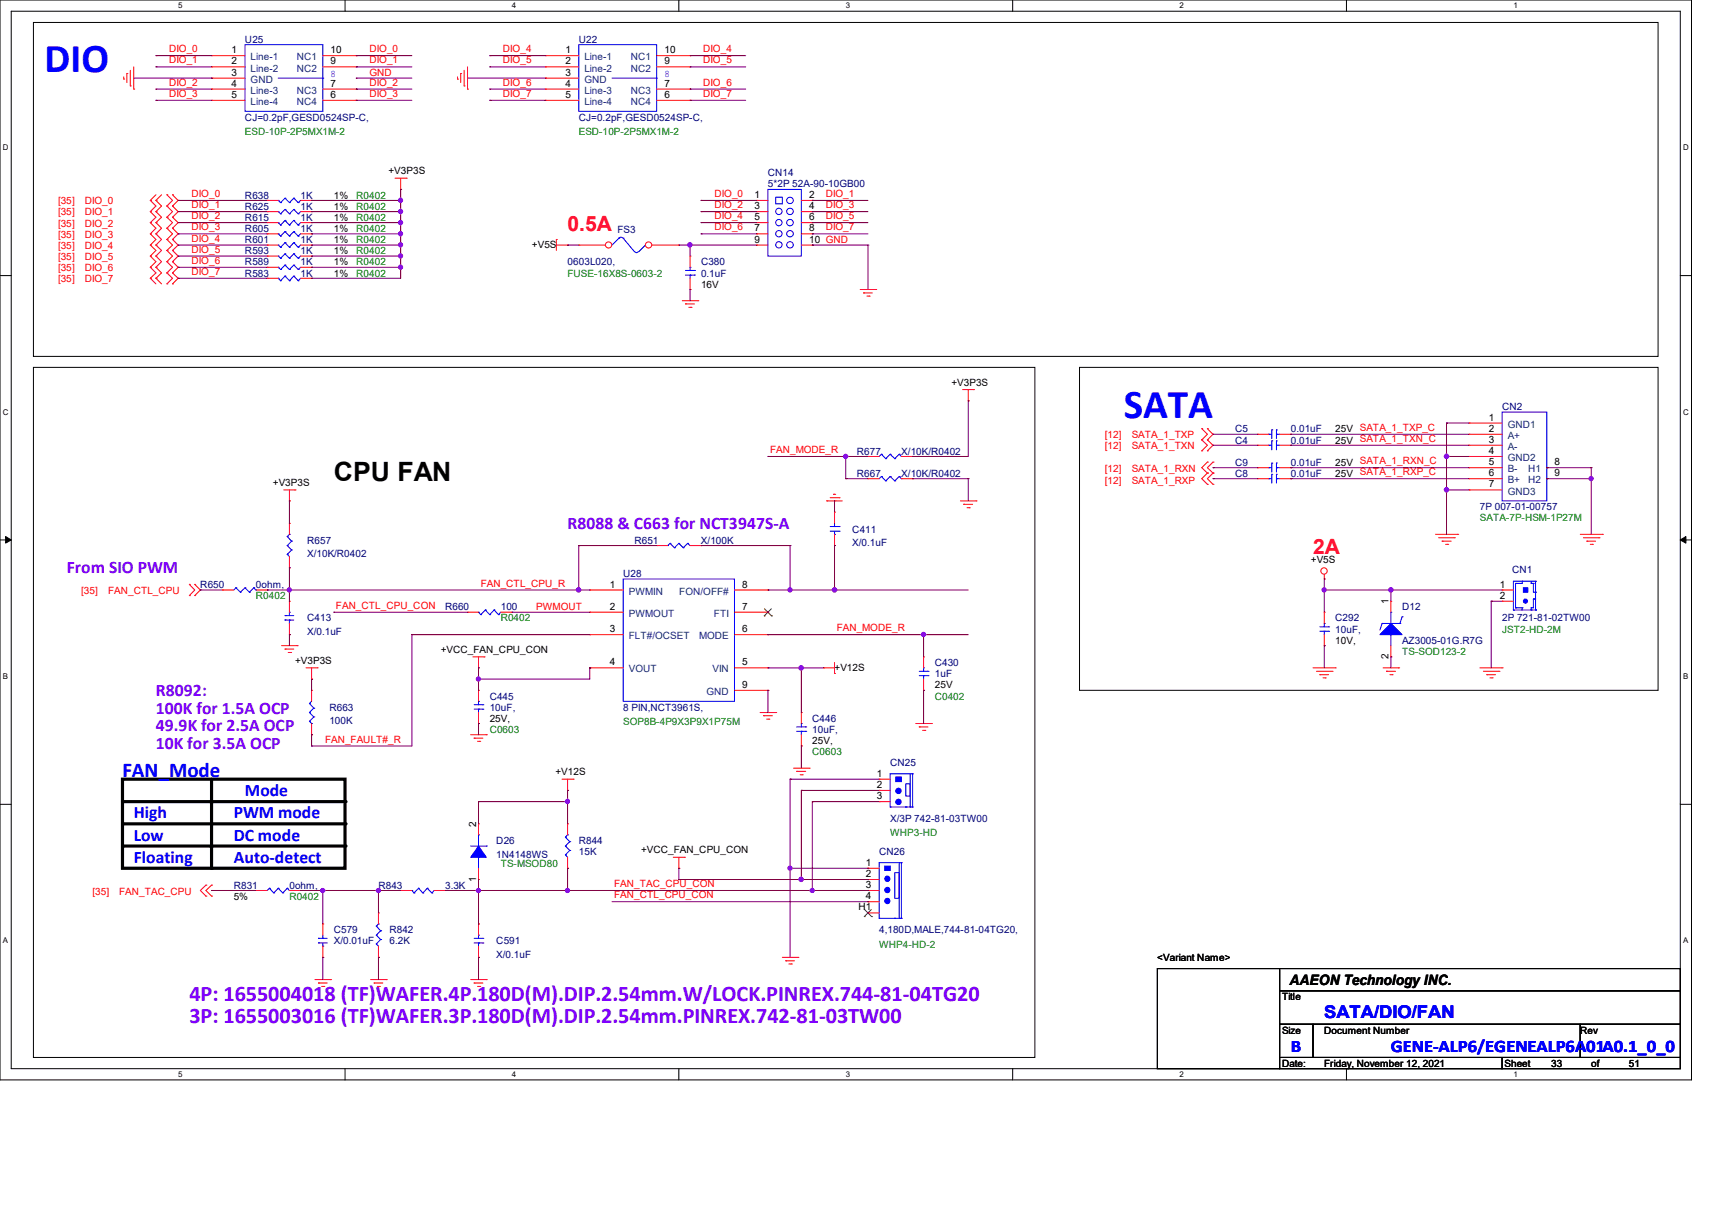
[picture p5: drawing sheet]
<svg xmlns="http://www.w3.org/2000/svg" width="297mm" height="210mm" viewBox="0 0 297 210" stroke-linecap="round" stroke-linejoin="round" font-family="sans-serif">
<path d="M0 0h293.5v187.3h-293.5zM1.9 1.9h289.6v183.4h-289.6z" fill="none" stroke="#000" stroke-width=".17"/>
<g fill="#fff">
<path d="M30.9 .2h.8v1.5h-.8z"/>
<path d="M30.9 185.5h.8v1.6h-.8z"/>
</g>
<path d="M59.9 0v1.9M59.9 185.3v2" fill="none" stroke="#000" stroke-width=".17"/>
<g fill="#fff">
<path d="M88.8 .2h.8v1.5h-.8z"/>
<path d="M88.8 185.5h.8v1.6h-.8z"/>
</g>
<path d="M117.8 0v1.9M117.8 185.3v2" fill="none" stroke="#000" stroke-width=".17"/>
<g fill="#fff">
<path d="M146.7 .2h.8v1.5h-.8z"/>
<path d="M146.7 185.5h.8v1.6h-.8z"/>
</g>
<path d="M175.7 0v1.9M175.7 185.3v2" fill="none" stroke="#000" stroke-width=".17"/>
<g fill="#fff">
<path d="M204.6 .2h.8v1.5h-.8z"/>
<path d="M204.6 185.5h.8v1.6h-.8z"/>
</g>
<path d="M233.6 0v1.9M233.6 185.3v2" fill="none" stroke="#000" stroke-width=".17"/>
<g fill="#fff">
<path d="M262.6 .2h.7v1.5h-.7z"/>
<path d="M262.6 185.5h.7v1.6h-.7z"/>
<path d="M.5 24.8h1v1.6h-1z"/>
<path d="M292 24.8h1v1.6h-1z"/>
<path d="M.5 70.7h1v1.5h-1z"/>
<path d="M292 70.7h1v1.5h-1z"/>
</g>
<path d="M0 47.8h1.9M291.5 47.8h2" fill="none" stroke="#000" stroke-width=".17"/>
<g fill="#fff">
<path d="M.5 116.5h.9v1.6h-.9z"/>
<path d="M292 116.5h.9v1.6h-.9z"/>
</g>
<path d="M0 93.6h1.9M291.5 93.6h2" fill="none" stroke="#000" stroke-width=".17"/>
<path d="M1 93l.9 .6-.9 .6zM291.5 93.6l1-.6v1.2z" fill="#000" stroke="#000" stroke-width=".17"/>
<g fill="#fff">
<path d="M.5 162.4h.9v1.5h-.9z"/>
<path d="M292 162.4h.9v1.5h-.9z"/>
</g>
<g fill="none" stroke="#000" stroke-width=".17">
<path d="M5.8 3.9h281.9v57.9h-281.9zM5.8 63.7h173.7v119.7h-173.7zM187.3 63.7h100.4v56h-100.4zM0 139.5h1.9M291.5 139.5h2M200.8 168h21.2v17.3h-21.2zM222 168h69.5v3.8h-69.5zM222 171.8h69.5v5.8h-69.5zM222 177.6h5.8v5.8h-5.8zM227.8 177.6h46.4v5.8h-46.4zM274.2 177.6h17.3v5.8h-17.3zM222 183.4h38.6v1.9h-38.6z"/>
<path d="M260.6 183.4h30.9v1.9h-30.9z"/>
</g>
<path d="M21.3 135.1h38.6v15.5h-38.6zM21.3 139h38.6M36.7 135.1v15.5M21.3 142.9h38.6M21.3 146.7h38.6" fill="none" stroke="#000" stroke-width=".55"/>
<g fill="#000">
<circle cx="59.9" cy="139" r=".28"/>
<circle cx="36.7" cy="150.6" r=".28"/>
<circle cx="59.9" cy="146.7" r=".28"/>
<circle cx="59.9" cy="142.9" r=".28"/>
</g>
<g fill="none" stroke="#f00" stroke-width=".17">
<path d="M21.5 13.7h.1M21.5 13.3v.4M22 12.7h.1M22 12.7v1.6M22.6 14.9h.1M22.6 12.2v2.7M23.2 15.5h.1M23.2 11.6v3.9M79.4 13.7h.1M79.4 13.3v.4M79.9 12.7h.1M79.9 12.7v1.6"/>
<path d="M80.5 14.9h.1M80.5 12.2v2.7M81.1 15.5h.1M81.1 11.6v3.9M94.6 9.7h.1M94.6 11.6h.1M94.6 13.5h.1M94.6 15.5h.1M94.6 17.4h.1M94.6 9.7h5.8M94.6 11.6h5.8M94.6 13.5h5.8"/>
<path d="M94.6 15.5h5.8M94.6 17.4h5.8M113.9 9.7h5.8M113.9 11.6h5.8M113.9 15.5h5.8M113.9 17.4h5.8M119.7 11.6h.1M119.7 15.5h.1M119.7 17.4h.1M119.7 9.7h.1M26.1 34.8h.1M26.1 36.7h.1"/>
<path d="M26.1 38.6h.1M26.1 34.8l1 .9-1 1M26.1 38.6l1 1-1 1M26.1 36.7l1 1-1 .9M27.1 34.8h.1M27.1 36.7h.1M27.1 38.6h.1M27.1 34.8l.9 .9-.9 1M27.1 33.8l-1 1M27.1 38.6l.9 1-.9 1M27.1 36.7l.9 1-.9 .9M28 33.8l-.9 1"/>
<path d="M29 35.7h.1M29 33.8h.1M29 37.7h.1M29 39.6h.1M29 33.8l.9 1-.9 .9M29 35.7l.9 1-.9 1M29 39.6l.9 1-.9 .9M29 37.7l.9 .9-.9 1M29.9 33.8h.1M29.9 35.7h.1M29.9 37.7h.1M29.9 39.6h.1"/>
<path d="M29.9 33.8l1 1-1 .9M29.9 35.7l1 1-1 1M29.9 39.6l1 1-1 .9M29.9 37.7l1 .9-1 1M68.5 30.9h2M69.5 32.9h.1M69.5 30.9v2M70.5 30.9h.1M26.1 40.6h.1M26.1 42.5h.1M26.1 44.4h.1M26.1 46.4h.1"/>
<path d="M26.1 48.3h.1M26.1 42.5l1 .9-1 1M26.1 40.6l1 .9-1 1M26.1 44.4l1 1-1 1M26.1 46.4l1 .9-1 1M26.1 48.3l1 .9M27.1 40.6h.1M27.1 42.5h.1M27.1 44.4h.1M27.1 46.4h.1M27.1 48.3h.1M27.1 42.5l.9 .9-.9 1"/>
<path d="M27.1 40.6l.9 .9-.9 1M27.1 44.4l.9 1-.9 1M27.1 46.4l.9 .9-.9 1M27.1 48.3l.9 .9M29 41.5h.1M29 43.4h.1M29 45.4h.1M29 47.3h.1M29 49.2h.1M29 43.4l.9 1-.9 1M29 41.5l.9 1-.9 .9M29 45.4l.9 1-.9 .9"/>
<path d="M29 47.3l.9 1-.9 .9M29.9 41.5h.1M29.9 43.4h.1M29.9 45.4h.1M29.9 47.3h.1M29.9 49.2h.1M29.9 43.4l1 1-1 1M29.9 41.5l1 1-1 .9M29.9 45.4l1 1-1 .9M29.9 47.3l1 1-1 .9M46.4 40.6h.1M46.4 42.5h.1"/>
<path d="M46.4 44.4h.1M46.4 42.5h1.9M46.4 40.6h1.9M46.4 44.4h1.9M52.2 42.5h1.9M52.2 40.6h1.9M52.2 44.4h1.9M54.1 40.6h.1M54.1 42.5h.1M54.1 44.4h.1M96.5 41.5h.1M96.5 42.5h2"/>
<path d="M96.5 41.5v1.9M98.5 42.5h.1M118.4 52.2h2.7M118.9 52.7h.1M118.9 52.7h1.6M119.5 53.3h.4M119.7 50.2h.1M119.7 44.4h.1M119.7 44.4v2M119.7 48.3v1.9M119.9 53.3h.1M121.1 52.2h.1"/>
<path d="M149.2 50.2h2.7M149.8 50.8h.1M149.8 50.8h1.5M150.4 51.4h.4M150.8 51.4h.1M151.9 50.2h.1M167 67.6h1.9M168 69.5h.1M168 67.6v1.9M168.9 67.6h.1M208.5 76.3h.1M208.5 74.3h.1"/>
<path d="M208.5 78.2h.1M208.5 74.3l1 1-1 1M208.5 76.3l1 .9-1 1M209.5 74.3h.1M209.5 76.3h.1M209.5 78.2h.1M209.5 74.3l.9 1-.9 1M209.5 76.3l.9 .9-.9 1M218.1 77.2h.1M218.1 77.2h2M222 77.2h1.9M223.9 77.2h.1"/>
<path d="M254.8 73.4h.1M254.8 75.3h.1M254.8 77.2h.1M254.8 79.2h.1M254.8 77.2h5.8M254.8 73.4h5.8M254.8 75.3h5.8M254.8 79.2h5.8M49.2 85h2M50.2 86.9h.1M50.2 98.5h.1M50.2 90.8h.1"/>
<path d="M50.2 85v1.9M50.2 90.8v1.9M50.2 96.5v2M51.2 85h.1M113.9 94.6h.1M113.9 94.6h1.9M119.7 94.6h1.9M121.6 94.6h.1M143.4 86.9h.1M143.4 86.9h2.7M144 86.3h1.6M144.6 85.7h.1"/>
<path d="M144.6 85.7h.4M144.8 88.8h.1M144.8 94.6h.1M144.8 88.8v2M144.8 92.7v1.9M145.6 86.3h.1M166.6 86.9h2.7M167.2 87.5h.1M167.2 87.5h1.5M167.8 88.1h.3M168.1 88.1h.1M169.3 86.9h.1"/>
<path d="M209.5 80.1h.1M209.5 82h.1M209.5 84h.1M209.5 80.1l-1 1 1 .9M209.5 82l-1 1 1 1M210.4 80.1h.1M210.4 82h.1M210.4 84h.1M210.4 80.1l-.9 1 .9 .9M210.4 82l-.9 1 .9 1M218.1 81.1h.1M218.1 83h.1"/>
<path d="M218.1 81.1h2M218.1 83h2M222 81.1h1.9M222 83h1.9M223.9 81.1h.1M223.9 83h.1M229.7 99.6v.8M249 92.7h3.9M249.6 93.3h2.7M250.2 93.9h.1M250.2 93.9h1.6M250.8 94.4h.4"/>
<path d="M251.2 94.4h.1M252.3 93.3h.1M252.9 92.7h.1M254.8 81.1h.1M254.8 83h.1M254.8 85h.1M254.8 85h5.8M254.8 81.1h5.8M254.8 83h5.8M268.4 81.1h.1M268.4 83h.1M274.2 92.7h3.8"/>
<path d="M274.7 93.3h2.7M275.3 93.9h.1M275.3 93.9h1.5M275.9 94.4h.4M276.3 94.4h.1M277.4 93.3h.1M278 92.7h.1M32.9 103.3h.1M32.9 101.3h.1M32.9 101.3l.9 1-.9 1M33.8 101.3h.1M33.8 103.3h.1"/>
<path d="M33.8 101.3l1 1-1 1M48.9 112h2.7M49.4 112.6h.1M49.4 112.6h1.6M50 113.2h.4M50.2 110.1h.1M50.2 104.3h.1M50.2 104.3v1.9M50.2 108.1v2M50.4 113.2h.1M51.6 112h.1M53.1 115.8h1.9"/>
<path d="M54.1 117.8h.1M54.1 115.8v2M55 115.8h.1M81.1 106.2h.1M81.1 106.2h1.9M82 113.9h2M83 115.8h.1M83 113.9v1.9M84 113.9h.1M86.9 106.2h1.9M88.8 106.2h.1M142.9 115.8h.1"/>
<path d="M142.9 115.8h1.9M144.8 116.8h.1M144.8 114.9v1.9M227.8 115.8h3.8M228.4 116.4h2.7M229 117h.1M229 117h1.5M229.5 117.6h.4M229.7 100.4h.1M229.9 117.6h.1M231.1 116.4h.1M231.6 115.8h.1"/>
<path d="M239.9 115.8h2.8M240.5 116.4h.1M240.5 116.4h1.6M241.1 117h.4M241.5 117h.1M242.7 115.8h.1M256.8 115.8h3.8M257.3 116.4h2.8M257.9 117h.1M257.9 117h1.6M258.5 117.6h.4M258.9 117.6h.1"/>
<path d="M260.1 116.4h.1M260.6 115.8h.1M260.6 102.3h.1M260.6 104.3h.1M260.6 102.3h2M260.6 104.3h2M81.7 127.4h2.7M82.3 128h.1M82.3 128h1.5M82.8 128.6h.4M83.2 128.6h.1M84.4 127.4h.1"/>
<path d="M97.5 135.1h1.9M98.5 137.1h.1M98.5 135.1v2M99.4 135.1h.1M131.9 123.6h2.7M132.5 124.1h.1M132.5 124.1h1.5M133 124.7h.4M133.4 124.7h.1M134.6 123.6h.1M137.7 133.2h2.7M138.2 133.8h.1"/>
<path d="M138.2 133.8h1.6M138.8 134.4h.4M139 129.4h.1M139 123.6h.1M139 123.6v1.9M139 127.4v2M139.2 134.4h.1M140.4 133.2h.1M152.5 135.1h.1M152.5 137.1h.1M152.5 139h.1M152.5 135.1h1.9"/>
<path d="M152.5 137.1h1.9M152.5 139h1.9M158.9 125.5h2.7M159.5 126.1h.1M159.5 126.1h1.5M160.1 126.7h.3M160.4 126.7h.1M161.6 125.5h.1M35.7 153.5h.1M35.7 155.4h.1M35.7 153.5l-.9 .9 .9 1M36.7 153.5h.1"/>
<path d="M36.7 155.4h.1M36.7 153.5l-1 .9 1 1M44.4 154.4h.1M44.4 154.4h2M50.2 154.4h2M52.2 154.4h.1M69.5 154.4h.1M69.5 154.4h2M75.3 154.4h1.9M77.2 154.4h.1M116.8 148.7h1.9M117.8 150.6h.1"/>
<path d="M117.8 148.7v1.9M118.7 148.7h.1M150.6 150.6h.1M150.6 152.5h.1M150.6 154.4h.1M150.6 156.4h.1M150.6 158.3h.1M150.6 150.6h1.9M150.6 152.5h1.9M150.6 154.4h1.9M150.6 156.4h1.9M150.6 158.3h1.9"/>
<path d="M54.7 169.9h2.7M55.2 170.5h.1M55.2 170.5h1.6M55.8 171.1h.4M56.2 171.1h.1M57.4 169.9h.1M64.3 169.9h2.7M64.9 170.5h.1M64.9 170.5h1.5M65.4 171.1h.4M65.8 171.1h.1M67 169.9h.1"/>
<path d="M81.7 169.9h2.7M82.3 170.5h.1M82.3 170.5h1.5M82.8 171.1h.4M83.2 171.1h.1M84.4 169.9h.1M135.7 166h2.7M136.3 166.6h.1M136.3 166.6h1.5M136.9 167.2h.4M137.3 167.2h.1M138.4 166h.1"/>
<circle cx="229.7" cy="99" r=".55"/>
</g>
<g fill="none" stroke="#00f" stroke-width=".17">
<path d="M100.4 7.7h13.5v11.6h-13.5zM106.2 13.5h7.7M113.9 13.5h.1M48.3 40.6h.1M48.3 42.5h.1M48.3 44.4h.1M48.3 40.6l.4 .3M48.3 42.5l.4 .4M48.3 44.4l.4 .4M48.7 40.9h.1M48.7 42.9h.1M48.7 44.8h.1"/>
<path d="M49.4 40.2h.1M49.4 42.1h.1M49.4 44h.1M49.4 40.2l-.7 .7M49.4 40.2l.8 .7M49.4 42.1l-.7 .8M49.4 42.1l.8 .8M49.4 44l-.7 .8M49.4 44l.8 .8M50.2 40.9h.1M50.2 42.9h.1M50.2 44.8h.1"/>
<path d="M51 40.2h.1M51 42.1h.1M51 44h.1M51 40.2l.7 .7M51 40.2l-.8 .7M51 42.1l.7 .8M51 42.1l-.8 .8M51 44l.7 .8M51 44l-.8 .8M51.7 40.9h.1M51.7 42.9h.1M51.7 44.8h.1"/>
<path d="M52.2 40.6l-.5 .3M52.2 42.5l-.5 .4M52.2 44.4l-.5 .4M107.3 41.3l.4-.2 .4 .2M107.4 41.3h.1M107.4 41.3l-1.2 1.2M108.1 41.3h.1M108.1 41.3l2 2.3M110.7 43.6l-.3 .2-.3-.2M112 42.5h.1M112 42.5l-1.2 1.1M118.9 46.9h1.6"/>
<path d="M118.9 47.7h1.6M119.7 46.4h.1M119.7 47.7h.1M119.7 46.4v.5M119.7 47.7v.6M120.5 46.9h.1M120.5 47.7h.1M220.1 77.2h.1M220.1 77.2h.5M220.6 76.5h.1M220.6 76.5v1.5M221.4 76.5h.1"/>
<path d="M221.4 77.2h.1M221.4 77.2h.6M221.4 76.5v1.5M260.6 71.5h7.8v15.4h-7.8zM49.8 93h.1M49.8 96.1h.1M49.8 94.6h.1M49.8 93l.8 .9M49.8 96.1l.4 .4M49.8 94.6l.8 .8M50.2 92.7h.1M50.2 92.7l-.4 .3"/>
<path d="M50.6 95.4h.1M50.6 93.9h.1M50.6 95.4l-.8 .7M50.6 93.9l-.8 .7M115.8 94.6h.1M116.2 94.2h.1M116.2 94.2l.8 .8M116.2 94.2l-.4 .4M117 95h.1M117.8 94.2h.1M117.8 94.2l.7 .8M117.8 94.2l-.8 .8"/>
<path d="M118.5 95h.1M119.3 94.2h.1M119.3 94.2l.4 .4M119.3 94.2l-.8 .8M144 92.1h1.6M144 91.3h1.6M144.8 92.7h.1M144.8 91.3h.1M144.8 90.8v.5M144.8 92.1v.6M145.6 92.1h.1M145.6 91.3h.1"/>
<path d="M220.1 81.1h.1M220.1 83h.1M220.1 81.1h.5M220.1 83h.5M220.6 80.3h.1M220.6 82.3h.1M220.6 80.3v1.6M220.6 82.3v1.5M221.4 80.3h.1M221.4 81.1h.1M221.4 82.3h.1M221.4 83h.1"/>
<path d="M221.4 80.3v1.6M221.4 82.3v1.5M221.4 81.1h.6M221.4 83h.6M49.4 106.8h.1M49.4 107.5h.1M49.4 106.8h1.6M49.4 107.5h1.6M50.2 106.2h.1M50.2 107.5h.1M50.2 106.2v.6M50.2 107.5v.6"/>
<path d="M83 106.2h.1M83 106.2l.4 .4M83.4 106.6h.1M84.2 105.8h.1M84.2 105.8l-.8 .8M84.2 105.8l.8 .8M85 106.6h.1M85.7 105.8h.1M85.7 105.8l.8 .8M85.7 105.8l-.7 .8M86.5 106.6h.1M86.9 106.2l-.4 .4"/>
<path d="M262.6 105.8h.1M262.6 105.8h3.8M262.9 105.4h.1M262.9 101.2h.1M262.9 101.2v4.2M262.9 105.4h1.2M264.1 105.4h.1M264.1 100.8h.1M264.1 100.8v.4h-1.2M264.1 105.4v.4M265.6 101.2h.1M265.6 105.8h.1"/>
<path d="M265.6 105.4h.1M265.6 101.2h.4M265.6 100.8v.4M265.6 105.4v.4M266 101.2h.1M266 103.9h.1M266 101.2v1.5h.4M266 103.9v1.5h-.4M266 103.9h.4M266.4 100.8h.1M266.4 105.8h.1M266.4 102.7h.1"/>
<path d="M266.4 100.8h-3.8v5M266.4 100.8v5M138.2 126.1h1.6M138.2 126.8h1.6M139 125.5h.1M139 126.8h.1M139 125.5v.6M139 126.8v.6M139.8 126.1h.1M139.8 126.8h.1M154.4 140h.1M154.4 140h3.9"/>
<path d="M157.1 135.9h.8v2.1h-.8zM157.1 140h.1M157.9 140h.1M157.9 134.2v5.8M158.3 134.2h.1M158.3 140h.1M158.3 134.2h-3.9v5.8M158.3 134.2v5.8M46.7 154.1h.1M46.7 154.1l-.3 .3M46.7 154.1l.8 .8M47.5 154.9h.1"/>
<path d="M48.3 154.1h.1M48.3 154.1l-.8 .8M48.3 154.1l.8 .8M49.1 154.9h.1M49.8 154.1h.1M49.8 154.1l-.7 .8M49.8 154.1l.4 .3M50.2 154.4h.1M71.5 154.4h.1M71.5 154.4l.3 .5M71.8 154.9h.1M72.6 154.1h.1"/>
<path d="M72.6 154.1l-.8 .8M72.6 154.1l.8 .8M73.4 154.9h.1M74.1 154.1h.1M74.1 154.1l.8 .8M74.1 154.1l-.7 .8M74.9 154.9h.1M75.3 154.4l-.4 .5M152.5 159.3h.1M152.5 159.3h3.9M155.2 151.3h.8v4.5h-.8zM155.2 159.3h.1"/>
<path d="M156 159.3h.1M156 149.6v9.7M156.4 149.6h.1M156.4 159.3h.1M156.4 149.6h-3.9v9.7M156.4 149.6v9.7"/>
</g>
<g fill="#00f" stroke="#00f" stroke-width=".17">
<path d="M264.3 101.9h.7v.8h-.7z" fill-rule="evenodd"/>
<path d="M153.5 150.2h.9v.8h-.9z" fill-rule="evenodd"/>
<path d="M155.4 134.7h1v.9h-1z" fill-rule="evenodd"/>
<circle cx="264.6" cy="104.2" r=".36"/>
<circle cx="153.9" cy="156.3" r=".46"/>
<circle cx="153.9" cy="154.3" r=".46"/>
<circle cx="153.9" cy="152.4" r=".46"/>
<circle cx="155.9" cy="137.2" r=".47"/>
<circle cx="155.9" cy="139.1" r=".47"/>
</g>
<path d="M149.9 159h.1M150 157.7l1.2 1.3M151.2 157.7l-1.3 1.3M151.2 159h.1" fill="none" stroke="#804000" stroke-width=".17"/>
<circle cx="105.6" cy="42.5" r=".54" fill="#fff" stroke="#f00" stroke-width=".17"/>
<path d="M100.4 42.5h.1M100.4 42.5h4.6" fill="none" stroke="#f00" stroke-width=".17"/>
<circle cx="112.5" cy="42.5" r=".54" fill="#fff" stroke="#f00" stroke-width=".17"/>
<g fill="none" stroke="#f00" stroke-width=".17">
<path d="M36.7 9.7h.1M36.7 11.6h.1M36.7 13.5h.1M36.7 15.5h.1M36.7 17.4h.1M36.7 9.7h5.8M36.7 11.6h5.8M36.7 13.5h5.8M36.7 15.5h5.8M36.7 17.4h5.8M56 9.7h5.8M56 11.6h5.8"/>
<path d="M56 15.5h5.8M56 17.4h5.8M61.8 11.6h.1M61.8 15.5h.1M61.8 17.4h.1M61.8 9.7h.1M46.4 34.8h.1M46.4 36.7h.1M46.4 38.6h.1M46.4 34.8h1.9M46.4 38.6h1.9M46.4 36.7h1.9"/>
<path d="M52.2 34.8h1.9M52.2 38.6h1.9M52.2 36.7h1.9M54.1 34.8h.1M54.1 36.7h.1M54.1 38.6h.1M131.3 34.8h.1M131.3 36.7h.1M131.3 38.6h.1M131.3 34.8h1.9M131.3 38.6h1.9M131.3 36.7h1.9"/>
<path d="M139 34.8h1.9M139 38.6h1.9M139 36.7h1.9M140.9 38.6h.1M140.9 34.8h.1M140.9 36.7h.1M46.4 46.4h.1M46.4 48.3h.1M46.4 46.4h1.9M46.4 48.3h1.9M52.2 46.4h1.9M52.2 48.3h1.9"/>
<path d="M54.1 46.4h.1M54.1 48.3h.1M113.1 42.5h4.7M117.8 42.5h.1M131.3 40.6h.1M131.3 42.5h.1M131.3 42.5h1.9M131.3 40.6h1.9M139 42.5h1.9M139 40.6h1.9M140.9 40.6h.1M140.9 42.5h.1"/>
<path d="M150.6 79.2h.1M150.6 79.2h1.9M156.4 79.2h1.9M158.3 79.2h.1M218.1 75.3h.1M218.1 75.3h2M222 75.3h1.9M223.9 75.3h.1M150.6 83h.1M150.6 83h1.9M156.4 83h1.9M158.3 83h.1"/>
<path d="M38.6 102.3h.1M38.6 102.3h2M44.4 102.3h2M46.4 102.3h.1M54.1 119.7h.1M54.1 119.7v1.9M83 119.7h.1M83 119.7v1.9M102.3 102.3h.1M102.3 106.2h.1M102.3 110.1h.1M102.3 115.8h.1"/>
<path d="M102.3 102.3h5.8M102.3 106.2h5.8M102.3 110.1h5.8M102.3 115.8h5.8M127.4 102.3h5.8M127.4 106.2h5.8M127.4 110.1h5.8M127.4 115.8h5.8M127.4 119.7h5.8M133.2 102.3h.1M133.2 106.2h.1M133.2 110.1h.1"/>
<path d="M133.2 115.8h.1M133.2 119.7h.1M160.2 119.7h.1M160.2 113.9h.1M160.2 113.9v1.9M160.2 117.8v1.9M229.7 112h.1M229.7 106.2h.1M229.7 106.2v1.9M229.7 110.1v1.9M241.3 113.9h.1M241.3 104.3h.1"/>
<path d="M241.3 104.3v1.9M241.3 112v1.9M54.1 127.4h.1M54.1 125.5v1.9M83 125.5h.1M83 123.6v1.9M65.7 158.3h.1M65.7 158.3v1.9M83 152.5h.1M83 142.9h.1M83 142.9v1.9M83 150.6v1.9"/>
<path d="M98.5 150.6h.1M98.5 142.9h.1M98.5 142.9v1.9M98.5 148.7v1.9M56 160.2h.1M56 166h.1M56 160.2v2M56 164.1v1.9M65.7 166h.1M65.7 164.1v1.9M83 166h.1M83 160.2h.1"/>
<path d="M83 160.2v2M83 164.1v1.9"/>
</g>
<g fill="none" stroke="#00f" stroke-width=".17">
<path d="M42.5 7.7h13.5v11.6h-13.5zM48.3 13.5h7.7M56 13.5h.1M48.3 34.8h.1M48.3 36.7h.1M48.3 38.6h.1M48.3 34.8l.4 .3M48.3 36.7l.4 .4M48.3 38.6l.4 .4M48.7 35.1h.1M48.7 37.1h.1M48.7 39h.1"/>
<path d="M49.4 34.4h.1M49.4 36.3h.1M49.4 38.2h.1M49.4 34.4l-.7 .7M49.4 34.4l.8 .7M49.4 36.3l-.7 .8M49.4 36.3l.8 .8M49.4 38.2l-.7 .8M49.4 38.2l.8 .8M50.2 35.1h.1M50.2 37.1h.1M50.2 39h.1"/>
<path d="M51 34.4h.1M51 36.3h.1M51 38.2h.1M51 34.4l.7 .7M51 34.4l-.8 .7M51 36.3l.7 .8M51 36.3l-.8 .8M51 38.2l.7 .8M51 38.2l-.8 .8M51.7 35.1h.1M51.7 37.1h.1M51.7 39h.1"/>
<path d="M52.2 34.8l-.5 .3M52.2 36.7l-.5 .4M52.2 38.6l-.5 .4M133.2 32.9h5.8v11.5h-5.8zM134.6 34.2h1.1v1.1h-1.1zM48.3 46.4h.1M48.3 48.3h.1M48.3 46.4l.4 .3M48.3 48.3l.4 .4M48.7 46.7h.1M48.7 48.7h.1M49.4 46h.1"/>
<path d="M49.4 47.9h.1M49.4 46l-.7 .7M49.4 46l.8 .7M49.4 47.9l-.7 .8M49.4 47.9l.8 .8M50.2 46.7h.1M50.2 48.7h.1M51 46h.1M51 47.9h.1M51 46l.7 .7M51 46l-.8 .7M51 47.9l.7 .8"/>
<path d="M51 47.9l-.8 .8M51.7 46.7h.1M51.7 48.7h.1M52.2 46.4l-.5 .3M52.2 48.3l-.5 .4M152.9 78.8h.1M152.9 78.8l-.4 .4M152.9 78.8l.8 .7M153.7 79.5h.1M154.4 78.8h.1M154.4 78.8l-.7 .7M154.4 78.8l.8 .7"/>
<path d="M155.2 79.5h.1M156 78.8h.1M156 78.8l-.8 .7M156 78.8l.4 .4M156.4 79.2h.1M220.1 75.3h.1M220.1 75.3h.5M220.6 74.5h.1M220.6 74.5v1.6M221.4 74.5h.1M221.4 75.3h.1M221.4 75.3h.6"/>
<path d="M221.4 74.5v1.6M152.9 82.6h.1M152.9 82.6l-.4 .4M152.9 82.6l.8 .8M153.7 83.4h.1M154.4 82.6h.1M154.4 82.6l-.7 .8M154.4 82.6l.8 .8M155.2 83.4h.1M156 82.6h.1M156 82.6l-.8 .8M156 82.6l.4 .4"/>
<path d="M156.4 83h.1M40.9 101.9h.1M40.9 101.9l-.3 .4M40.9 101.9l.8 .8M41.7 102.7h.1M42.5 101.9h.1M42.5 101.9l-.8 .8M42.5 101.9l.8 .8M43.3 102.7h.1M44 101.9h.1M44 101.9l-.7 .8M44 101.9l.4 .4"/>
<path d="M44.4 102.3h.1M108.1 100.4h19.3v21.2h-19.3zM159.5 116.4h1.5M159.5 117.2h1.5M160.2 115.8h.1M160.2 117.2h.1M160.2 115.8v.6M160.2 117.2v.6M161 116.4h.1M161 117.2h.1M229 108.7h1.5M229 109.5h1.5"/>
<path d="M229.7 108.1h.1M229.7 109.5h.1M229.7 108.1v.6M229.7 109.5v.6M230.5 108.7h.1M230.5 109.5h.1M239.8 108.1h.1M239.8 108.1l-.4 1.2M239.8 108.1h3.1M241.3 110.1h.1M241.3 106.2h.1M241.3 106.2v1.9"/>
<path d="M241.3 110.1v1.9M242.9 108.1h.1M243.2 107h.1M243.2 107l-.3 1.1M53.7 125.1h.1M53.7 122h.1M53.7 123.6h.1M53.7 125.1l.4 .4M53.7 122l.7 .8M53.7 123.6l.7 .7M54.1 125.5h.1M54.1 121.6l-.4 .4"/>
<path d="M54.4 122.8h.1M54.4 124.3h.1M54.4 124.3l-.7 .8M54.4 122.8l-.7 .8M82.3 122.2h1.5M82.3 123h1.5M83 121.6h.1M83 123h.1M83 121.6v.6M83 123v.6M83.8 122.2h.1M83.8 123h.1"/>
<path d="M81.7 146.7h2.7M83 148.7h.1M83 144.8h.1M83 144.8v1.9M83 148.7v1.9M84.4 146.7h.1M98.1 145.2h.1M98.1 148.3h.1M98.1 146.7h.1M98.1 145.2l.7 .8M98.1 148.3l.4 .4M98.1 146.7l.7 .8"/>
<path d="M98.5 144.8h.1M98.5 144.8l-.4 .4M98.8 147.5h.1M98.8 146h.1M98.8 147.5l-.7 .8M98.8 146l-.7 .7M55.2 163.5h.1M55.2 162.7h.1M55.2 163.5h1.6M55.2 162.7h1.6M56 164.1h.1M56 162.7h.1"/>
<path d="M56 162.2v.5M56 163.5v.6M65.3 160.6h.1M65.3 163.7h.1M65.3 162.2h.1M65.3 160.6l.7 .8M65.3 163.7l.4 .4M65.3 162.2l.7 .7M65.7 160.2h.1M65.7 160.2l-.4 .4M66 162.9h.1M66 161.4h.1"/>
<path d="M66 162.9l-.7 .8M66 161.4l-.7 .8M82.3 163.5h1.5M82.3 162.7h1.5M83 162.2h.1M83 163.5h.1M83 162.2v.5M83 163.5v.6M83.8 162.7h.1M83.8 163.5h.1"/>
<circle cx="135.1" cy="38.6" r=".55"/>
<circle cx="135.1" cy="36.7" r=".55"/>
<circle cx="137.1" cy="38.6" r=".56"/>
<circle cx="137.1" cy="34.8" r=".56"/>
<circle cx="137.1" cy="36.7" r=".56"/>
<circle cx="135.1" cy="42.5" r=".55"/>
<circle cx="135.1" cy="40.5" r=".55"/>
<circle cx="137.1" cy="42.5" r=".56"/>
<circle cx="137.1" cy="40.5" r=".56"/>
</g>
<path d="M132.6 106.8h.1M132.6 105.6l1.3 1.2M133.8 105.6l-1.2 1.2M133.9 106.8h.1" fill="none" stroke="#804000" stroke-width=".17"/>
<g fill="#00f" stroke="#00f" stroke-width=".17">
<path d="M241.3 108.1l1.9 2h-3.8z"/>
<path d="M83 146.7l1.4 2h-2.7z" fill-rule="evenodd"/>
</g>
<g fill="none" stroke="#800040" stroke-width=".17">
<path d="M23.2 13.5h13.5M27.1 9.7h.1M27.1 15.5h.1M27.1 17.4h.1M27.1 11.6h.1M27.1 9.7h9.6M27.1 15.5h9.6M27.1 17.4h9.6M27.1 11.6h9.6M36.7 13.5h.1M61.8 9.7h.1M61.8 15.5h.1"/>
<path d="M61.8 17.4h.1M61.8 11.6h.1M61.8 13.5h.1M61.8 9.7h9.7M61.8 15.5h9.7M61.8 17.4h9.7M61.8 11.6h9.7M61.8 13.5h9.7M81.1 13.5h13.5M85 11.6h.1M85 9.7h.1M85 15.5h.1"/>
<path d="M85 17.4h.1M85 9.7h9.6M85 15.5h9.6M85 17.4h9.6M85 11.6h9.6M94.6 13.5h.1M119.7 11.6h.1M119.7 9.7h.1M119.7 15.5h.1M119.7 17.4h.1M119.7 9.7h9.7M119.7 15.5h9.7"/>
<path d="M119.7 17.4h9.7M119.7 11.6h9.7M30.9 34.8h.1M30.9 36.7h.1M30.9 38.6h.1M30.9 34.8h15.5M30.9 36.7h15.5M30.9 38.6h15.5M54.1 34.8h.1M54.1 36.7h.1M54.1 38.6h.1M54.1 34.8h15.4"/>
<path d="M54.1 36.7h15.4M54.1 38.6h15.4M69.5 38.6h.1M69.5 32.9h.1M69.5 34.8h.1M69.5 36.7h.1M69.5 32.9v15.4h-15.4M121.6 36.7h.1M121.6 34.8h.1M121.6 38.6h.1M121.6 34.8h9.7M121.6 36.7h9.7"/>
<path d="M121.6 38.6h9.7M140.9 34.8h.1M140.9 38.6h.1M140.9 36.7h.1M140.9 34.8h9.7M140.9 36.7h9.7M140.9 38.6h9.7M30.9 40.6h.1M30.9 42.5h.1M30.9 44.4h.1M30.9 46.4h.1M30.9 48.3h.1"/>
<path d="M30.9 48.3h15.5M30.9 40.6h15.5M30.9 42.5h15.5M30.9 44.4h15.5M30.9 46.4h15.5M54.1 48.3h.1M54.1 40.6h.1M54.1 42.5h.1M54.1 44.4h.1M54.1 46.4h.1M54.1 40.6h15.4M54.1 42.5h15.4"/>
<path d="M54.1 44.4h15.4M54.1 46.4h15.4M69.5 46.4h.1M69.5 40.6h.1M69.5 42.5h.1M69.5 44.4h.1M98.5 42.5h.1M98.5 42.5h1.9M117.8 42.5h.1M117.8 42.5h13.5M119.7 42.5h.1M119.7 50.2h.1"/>
<path d="M119.7 42.5v1.9M119.7 50.2v2M121.6 40.6h.1M121.6 40.6h9.7M140.9 42.5h.1M140.9 40.6h.1M140.9 40.6h9.7M140.9 42.5h9.7M150.6 42.5h.1M150.6 42.5v7.7M133.2 79.2h.1M133.2 79.2h17.4"/>
<path d="M146.7 79.2h.1M146.7 79.2v3.8M158.3 79.2h.1M168 69.5h.1M168 69.5v9.7h-9.7M210.4 75.3h.1M210.4 77.2h.1M210.4 75.3h7.7M210.4 77.2h7.7M223.9 75.3h.1M223.9 77.2h.1M223.9 75.3h30.9"/>
<path d="M223.9 77.2h30.9M251 73.4h.1M251 79.2h.1M251 73.4v19.3M251 73.4h3.8M251 79.2h3.8M50.2 86.9h.1M50.2 98.5h.1M50.2 86.9v3.9M50.2 98.5v5.8M100.4 94.6h.1M100.4 94.6h13.5"/>
<path d="M100.4 94.6v7.7M121.6 94.6h.1M121.6 94.6h15.5M137.1 94.6h.1M137.1 94.6v7.7M144.8 86.9h.1M144.8 94.6h.1M144.8 86.9v1.9M144.8 94.6v7.7M146.7 83h.1M146.7 83h3.9M158.3 83h.1"/>
<path d="M158.3 83h9.7M168 83h.1M168 83v3.9M210.4 81.1h.1M210.4 83h.1M210.4 81.1h7.7M210.4 83h7.7M223.9 81.1h.1M223.9 83h.1M223.9 81.1h30.9M223.9 83h30.9M251 85h.1"/>
<path d="M251 85h3.8M268.4 81.1h.1M268.4 83h.1M268.4 81.1h7.7M268.4 83h7.7M276.1 81.1h.1M276.1 83h.1M276.1 81.1v11.6M34.8 102.3h.1M34.8 102.3h3.8M46.4 102.3h.1M46.4 102.3h55.9"/>
<path d="M50.2 102.3h.1M50.2 110.1h.1M50.2 110.1v1.9M54.1 117.8h.1M54.1 117.8v1.9M57.9 106.2h.1M57.9 106.2h23.2M71.5 110.1h.1M71.5 110.1v19.3h-17.4M71.5 110.1h30.8M83 115.8h.1M83 117.8h.1"/>
<path d="M83 115.8v3.9M88.8 106.2h.1M88.8 106.2h13.5M100.4 102.3h.1M102.3 115.8h.1M102.3 115.8v2h-19.3M133.2 102.3h.1M133.2 110.1h.1M133.2 115.8h.1M133.2 119.7h.1M133.2 102.3h34.8M133.2 110.1h34.8"/>
<path d="M133.2 115.8h9.7M133.2 119.7v3.9M137.1 102.3h.1M139 115.8h.1M139 115.8v7.8M144.8 102.3h.1M160.2 110.1h.1M160.2 119.7h.1M160.2 110.1v3.8M160.2 119.7v5.8M229.7 112h.1M229.7 100.4h.1"/>
<path d="M229.7 102.3h.1M229.7 100.4v5.8M229.7 112v3.8M229.7 102.3h30.9M241.3 113.9h.1M241.3 102.3h.1M241.3 102.3v2M241.3 113.9v1.9M258.7 104.3h.1M258.7 104.3v11.5M258.7 104.3h1.9M54.1 127.4h.1"/>
<path d="M54.1 129.4h.1M54.1 127.4v2M83 125.5h.1M83 139h.1M83 125.5v1.9M83 139v3.9M83 139h15.5M98.5 137.1h.1M98.5 139h.1M98.5 137.1v5.8M137.1 135.1h.1M137.1 135.1v30.9"/>
<path d="M137.1 135.1h15.4M139 129.4h.1M139 137.1h.1M139 129.4v3.8M139 137.1v15.4M139 137.1h13.5M140.9 139h.1M140.9 139h11.6M140.9 139v15.4M36.7 154.4h.1M36.7 154.4h7.7M52.2 154.4h.1"/>
<path d="M52.2 154.4h17.3M56 154.4h.1M56 154.4v5.8M65.7 154.4h.1M65.7 154.4v3.9M77.2 154.4h.1M77.2 154.4h73.4M83 154.4h.1M83 152.5v7.7M98.5 150.6h.1M98.5 154.4h.1M98.5 150.6v3.8"/>
<path d="M106.2 156.4h44.4M117.8 150.6h.1M117.8 152.5h.1M117.8 150.6v1.9M117.8 152.5h32.8M137.1 150.6h.1M137.1 150.6h13.5M140.9 154.4h.1M150.6 150.6h.1M150.6 152.5h.1M150.6 154.4h.1M150.6 156.4h.1"/>
<path d="M56 166h.1M56 166v3.9M65.7 166h.1M65.7 166v3.9M83 160.2h.1M83 166h.1M83 166v3.9"/>
</g>
<g fill="#f0f" stroke="#f0f" stroke-width=".17">
<circle cx="251" cy="84.9" r=".38"/>
<circle cx="251" cy="79.1" r=".38"/>
<circle cx="229.7" cy="102.3" r=".36"/>
<circle cx="276" cy="83" r=".36"/>
<circle cx="69.5" cy="40.5" r=".36"/>
<circle cx="69.5" cy="34.7" r=".36"/>
<circle cx="69.5" cy="42.5" r=".36"/>
<circle cx="69.5" cy="44.4" r=".36"/>
<circle cx="69.5" cy="46.3" r=".36"/>
<circle cx="69.5" cy="36.7" r=".36"/>
<circle cx="69.5" cy="38.6" r=".36"/>
<circle cx="119.7" cy="42.5" r=".38"/>
<circle cx="241.3" cy="102.3" r=".38"/>
<circle cx="146.7" cy="79.1" r=".36"/>
<circle cx="100.4" cy="102.3" r=".38"/>
<circle cx="137.1" cy="102.3" r=".36"/>
<circle cx="144.8" cy="102.3" r=".38"/>
<circle cx="50.2" cy="102.3" r=".36"/>
<circle cx="160.2" cy="110" r=".36"/>
<circle cx="139" cy="115.8" r=".38"/>
<circle cx="83" cy="117.8" r=".36"/>
<circle cx="98.4" cy="139" r=".36"/>
<circle cx="137.1" cy="150.6" r=".36"/>
<circle cx="139" cy="152.5" r=".38"/>
<circle cx="65.6" cy="154.4" r=".36"/>
<circle cx="56" cy="154.4" r=".36"/>
<circle cx="83" cy="154.4" r=".36"/>
<circle cx="98.4" cy="154.4" r=".36"/>
<circle cx="140.9" cy="154.4" r=".36"/>
</g>
<g font-size="7.1" fill="#00f">
<text x="7.7" y="12.6">DIO</text>
<text x="195" y="72.4">SATA</text>
</g>
<text font-size="4.6" x="57.9" y="83.4">CPU FAN</text>
<g font-size="3.9" fill="#8000ff">
<text x="32.9" y="173.6">4P: 1655004018 (TF)WAFER.4P.180D(M).DIP.2.54mm.W/LOCK.PINREX.744-81-04TG20</text>
<text x="32.9" y="177.4">3P: 1655003016 (TF)WAFER.3P.180D(M).DIP.2.54mm.PINREX.742-81-03TW00</text>
</g>
<g font-size="3.6" fill="#f00">
<text x="98.5" y="40.1">0.5A</text>
<text x="227.8" y="96.1">2A</text>
</g>
<text font-size="3.6" fill="#00f" x="21.3" y="134.7">FAN_Mode</text>
<g font-size="3" fill="#8000ff">
<text x="98.5" y="91.7">R8088 &amp; C663 for NCT3947S-A</text>
<text x="11.6" y="99.4">From SIO PWM</text>
<text x="27.1" y="120.7">R8092:</text>
<text x="27.1" y="123.7">100K for 1.5A OCP</text>
<text x="27.1" y="126.8">49.9K for 2.5A OCP</text>
<text x="27.1" y="129.8">10K for 3.5A OCP</text>
</g>
<g font-size="3" fill="#00f">
<text x="23.2" y="141.9">High</text>
<text x="40.6" y="141.9">PWM mode</text>
<text x="42.5" y="138">Mode</text>
<text x="23.2" y="145.8">Low</text>
<text x="23.2" y="149.6">Floating</text>
<text x="40.5" y="149.6">Auto-detect</text>
<text x="40.6" y="145.8">DC mode</text>
<text x="229.7" y="176.6">SATA/DIO/FAN</text>
<text x="223.9" y="182.5">B</text>
<text x="241.3" y="182.5">GENE-ALP6/EGENEALP6A01A0.1_0_0</text>
</g>
<text font-size="2.5" x="223.7" y="170.8">AAEON Technology INC.</text>
<g font-size="1.7" fill="#f00">
<text x="29.3" y="9.1">DIO_0</text>
<text x="29.3" y="11">DIO_1</text>
<text x="64.1" y="9.1">DIO_0</text>
<text x="64.1" y="11">DIO_1</text>
<text x="87.2" y="11">DIO_5</text>
<text x="87.2" y="9.1">DIO_4</text>
<text x="122" y="11">DIO_5</text>
<text x="122" y="9.1">DIO_4</text>
<text x="29.3" y="14.9">DIO_2</text>
<text x="29.3" y="16.8">DIO_3</text>
<text x="64.1" y="14.9">DIO_2</text>
<text x="64.1" y="16.8">DIO_3</text>
<text x="64.1" y="13.2">GND</text>
<text x="87.2" y="14.9">DIO_6</text>
<text x="87.2" y="16.8">DIO_7</text>
<text x="122" y="14.9">DIO_6</text>
<text x="122" y="16.8">DIO_7</text>
<text x="10.1" y="35.4">[35]</text>
<text x="14.7" y="35.4">DIO_0</text>
<text x="33.2" y="34.2">DIO_0</text>
<text x="123.9" y="34.2">DIO_0</text>
<text x="143.3" y="34.2">DIO_1</text>
<text x="10.1" y="37.3">[35]</text>
<text x="10.1" y="39.3">[35]</text>
<text x="10.1" y="41.2">[35]</text>
<text x="14.7" y="37.3">DIO_1</text>
<text x="14.7" y="39.3">DIO_2</text>
<text x="14.7" y="41.2">DIO_3</text>
<text x="33.2" y="36.1">DIO_1</text>
<text x="33.2" y="38">DIO_2</text>
<text x="33.2" y="40">DIO_3</text>
<text x="33.2" y="41.9">DIO_4</text>
<text x="123.9" y="36.1">DIO_2</text>
<text x="123.9" y="38">DIO_4</text>
<text x="123.9" y="40">DIO_6</text>
<text x="143.3" y="38">DIO_5</text>
<text x="143.3" y="36.1">DIO_3</text>
<text x="143.3" y="40">DIO_7</text>
<text x="10.1" y="43.1">[35]</text>
<text x="10.1" y="45">[35]</text>
<text x="10.1" y="47">[35]</text>
<text x="14.7" y="43.1">DIO_4</text>
<text x="14.7" y="45">DIO_5</text>
<text x="14.7" y="47">DIO_6</text>
<text x="33.2" y="43.8">DIO_5</text>
<text x="33.2" y="45.8">DIO_6</text>
<text x="33.2" y="47.7">DIO_7</text>
<text x="10.1" y="48.9">[35]</text>
<text x="14.7" y="48.9">DIO_7</text>
<text x="191.7" y="75.9">[12]</text>
<text x="191.7" y="77.9">[12]</text>
<text x="196.3" y="75.9">SATA_1_TXP</text>
<text x="196.3" y="77.9">SATA_1_TXN</text>
<text x="133.6" y="78.6">FAN_MODE_R</text>
<text x="191.7" y="81.9">[12]</text>
<text x="191.7" y="83.9">[12]</text>
<text x="196.3" y="81.9">SATA_1_RXN</text>
<text x="196.3" y="83.9">SATA_1_RXP</text>
<text x="83.4" y="101.7">FAN_CTL_CPU_R</text>
<text x="14.1" y="103">[35]</text>
<text x="18.8" y="103">FAN_CTL_CPU</text>
<text x="58.3" y="105.6">FAN_CTL_CPU_CON</text>
<text x="93" y="105.8">PWMOUT</text>
<text x="145.2" y="109.5">FAN_MODE_R</text>
<text x="56.4" y="128.8">FAN_FAULT#_R</text>
<text x="16" y="155.3">[35]</text>
<text x="20.7" y="155.3">FAN_TAC_CPU</text>
<text x="106.5" y="153.8">FAN_TAC_CPU_CON</text>
<text x="106.5" y="155.8">FAN_CTL_CPU_CON</text>
</g>
<g font-size="1.7">
<text x="40.2" y="9.2">1</text>
<text x="40.2" y="11.2">2</text>
<text x="57.4" y="11.2">9</text>
<text x="57.4" y="9.2">10</text>
<text x="98.1" y="9.2">1</text>
<text x="98.1" y="11.2">2</text>
<text x="115.3" y="11.2">9</text>
<text x="115.3" y="9.2">10</text>
<text x="40.2" y="13.1">3</text>
<text x="40.2" y="15">4</text>
<text x="40.2" y="17">5</text>
<text x="57.4" y="15">7</text>
<text x="57.4" y="17">6</text>
<text x="98.1" y="13.1">3</text>
<text x="98.1" y="15">4</text>
<text x="98.1" y="17">5</text>
<text x="115.3" y="15">7</text>
<text x="115.3" y="17">6</text>
<text x="57.9" y="34.5">1%</text>
<text x="67.4" y="30.2">+V3P3S</text>
<text x="130.9" y="34.3">1</text>
<text x="140.4" y="34.3">2</text>
<text x="57.9" y="40.2">1%</text>
<text x="57.9" y="36.4">1%</text>
<text x="57.9" y="38.3">1%</text>
<text x="130.9" y="40.1">7</text>
<text x="130.9" y="36.3">3</text>
<text x="130.9" y="38.2">5</text>
<text x="140.4" y="38.2">6</text>
<text x="140.4" y="40.1">8</text>
<text x="140.4" y="36.3">4</text>
<text x="57.9" y="42.2">1%</text>
<text x="57.9" y="44.1">1%</text>
<text x="57.9" y="46">1%</text>
<text x="57.9" y="48">1%</text>
<text x="92.3" y="42.9">+V5S</text>
<text x="130.9" y="42.1">9</text>
<text x="140.4" y="42.1">10 GND</text>
<text x="121.6" y="49.9">16V</text>
<text x="165.1" y="66.9">+V3P3S</text>
<text x="231.6" y="76.9">25V SATA_1_TXN_C</text>
<text x="231.6" y="75">25V SATA_1_TXP_C</text>
<text x="258.3" y="72.9">1</text>
<text x="258.3" y="74.9">2</text>
<text x="258.3" y="76.8">3</text>
<text x="231.6" y="80.8">25V SATA_1_RXN_C</text>
<text x="231.6" y="82.7">25V SATA_1_RXP_C</text>
<text x="258.3" y="78.7">4</text>
<text x="258.3" y="80.7">5</text>
<text x="258.3" y="82.6">6</text>
<text x="269.7" y="80.7">8</text>
<text x="269.7" y="82.6">9</text>
<text x="47.3" y="84.2">+V3P3S</text>
<text x="258.3" y="84.5">7</text>
<text x="105.8" y="101.9">1</text>
<text x="128.8" y="101.9">8</text>
<text x="227.4" y="97.6">+V5S</text>
<text x="260.2" y="101.9">1</text>
<text x="105.8" y="105.7">2</text>
<text x="128.8" y="105.7">7</text>
<text x="240.9" y="104.8" transform="rotate(-90 240.9 104.8)">1</text>
<text x="260.2" y="103.8">2</text>
<text x="76.5" y="113.2">+VCC_FAN_CPU_CON</text>
<text x="105.8" y="109.6">3</text>
<text x="128.8" y="109.6">6</text>
<text x="231.6" y="111.7">10V,</text>
<text x="51.2" y="115.1">+V3P3S</text>
<text x="105.8" y="115.4">4</text>
<text x="128.8" y="115.4">5</text>
<text x="128.8" y="119.3">9</text>
<text x="144.8" y="116.3">+V12S</text>
<text x="162.2" y="119.4">25V</text>
<text x="240.9" y="114.3" transform="rotate(-90 240.9 114.3)">2</text>
<text x="85" y="125.2">25V,</text>
<text x="140.9" y="129">25V,</text>
<text x="96.3" y="134.4">+V12S</text>
<text x="152.1" y="134.7">1</text>
<text x="152.1" y="136.6">2</text>
<text x="82.6" y="143.4" transform="rotate(-90 82.6 143.4)">2</text>
<text x="152.1" y="138.6">3</text>
<text x="111.2" y="148">+VCC_FAN_CPU_CON</text>
<text x="82.6" y="152.9" transform="rotate(-90 82.6 152.9)">1</text>
<text x="150.2" y="150.2">1</text>
<text x="150.2" y="152.1">2</text>
<text x="150.2" y="154">3</text>
<text x="150.2" y="156">4</text>
<text x="40.6" y="156">5%</text>
<text x="148.9" y="157.9">H1</text>
<text x="200.8" y="166.7">&lt;Variant Name&gt;</text>
<text x="222.4" y="173.4">Title</text>
<text x="222.4" y="179.2">Size</text>
<text x="229.7" y="179.2">Document Number</text>
<text x="274.2" y="179.2">Rev</text>
<text x="222.4" y="185">Date:</text>
<text x="229.7" y="185">Friday, November 12, 2021</text>
<text x="261" y="185">Sheet</text>
<text x="269.1" y="185">33</text>
<text x="276" y="185">of</text>
<text x="282.6" y="185">51</text>
</g>
<g font-size="1.7" fill="#000080">
<text x="42.5" y="7.4">U25</text>
<text x="100.4" y="7.4">U22</text>
<text x="42.5" y="20.9">CJ=0.2pF,GESD0524SP-C,</text>
<text x="100.4" y="20.9">CJ=0.2pF,GESD0524SP-C,</text>
<text x="42.5" y="34.5">R638</text>
<text x="52.2" y="34.5">1K</text>
<text x="133.2" y="30.6">CN14</text>
<text x="133.2" y="32.5">5*2P 52A-90-10GB00</text>
<text x="42.5" y="40.2">R605</text>
<text x="42.5" y="36.4">R625</text>
<text x="42.5" y="38.3">R615</text>
<text x="52.2" y="40.2">1K</text>
<text x="52.2" y="36.4">1K</text>
<text x="52.2" y="38.3">1K</text>
<text x="107.1" y="40.4">FS3</text>
<text x="42.5" y="42.2">R601</text>
<text x="42.5" y="44.1">R593</text>
<text x="42.5" y="46">R589</text>
<text x="42.5" y="48">R583</text>
<text x="52.2" y="42.2">1K</text>
<text x="52.2" y="44.1">1K</text>
<text x="52.2" y="46">1K</text>
<text x="52.2" y="48">1K</text>
<text x="98.5" y="46">0603L020,</text>
<text x="121.6" y="46">C380</text>
<text x="121.6" y="48">0.1uF</text>
<text x="260.6" y="71.1">CN2</text>
<text x="214.3" y="76.9">C4</text>
<text x="214.3" y="75">C5</text>
<text x="223.9" y="76.9">0.01uF</text>
<text x="223.9" y="75">0.01uF</text>
<text x="148.7" y="78.8">R677</text>
<text x="148.7" y="82.7">R667</text>
<text x="156.4" y="78.8">X/10K/R0402</text>
<text x="156.4" y="82.7">X/10K/R0402</text>
<text x="214.3" y="80.8">C9</text>
<text x="214.3" y="82.7">C8</text>
<text x="223.9" y="80.8">0.01uF</text>
<text x="223.9" y="82.7">0.01uF</text>
<text x="256.7" y="88.5">7P 007-01-00757</text>
<text x="53.3" y="94.3">R657</text>
<text x="110.1" y="94.3">R651</text>
<text x="121.6" y="94.3">X/100K</text>
<text x="147.9" y="92.4">C411</text>
<text x="147.9" y="94.7">X/0.1uF</text>
<text x="53.3" y="96.6">X/10K/R0402</text>
<text x="108.1" y="100.1">U28</text>
<text x="262.3" y="99.3">CN1</text>
<text x="34.8" y="102">R650</text>
<text x="44.4" y="102">0ohm,</text>
<text x="53.3" y="107.8">C413</text>
<text x="77.2" y="105.9">R660</text>
<text x="86.9" y="105.9">100</text>
<text x="231.6" y="107.8">C292</text>
<text x="243.2" y="105.9">D12</text>
<text x="260.6" y="107.8">2P 721-81-02TW00</text>
<text x="53.3" y="110.1">X/0.1uF</text>
<text x="231.6" y="109.7">10uF,</text>
<text x="243.2" y="111.7">AZ3005-01G.R7G</text>
<text x="162.2" y="115.5">C430</text>
<text x="162.2" y="117.4">1uF</text>
<text x="57.1" y="123.2">R663</text>
<text x="57.1" y="125.6">100K</text>
<text x="85" y="121.3">C445</text>
<text x="85" y="123.2">10uF,</text>
<text x="108.1" y="123.2">8 PIN,NCT3961S,</text>
<text x="140.9" y="125.2">C446</text>
<text x="140.9" y="127.1">10uF,</text>
<text x="154.4" y="132.9">CN25</text>
<text x="154.4" y="142.5">X/3P 742-81-03TW00</text>
<text x="86.1" y="146.4">D26</text>
<text x="86.1" y="148.7">1N4148WS</text>
<text x="100.4" y="146.4">R844</text>
<text x="100.4" y="148.3">15K</text>
<text x="152.5" y="148.3">CN26</text>
<text x="40.6" y="154.1">R831</text>
<text x="50.2" y="154.1">0ohm,</text>
<text x="65.7" y="154.1">R843</text>
<text x="77.2" y="154.1">3.3K</text>
<text x="57.9" y="161.8">C579</text>
<text x="67.6" y="161.8">R842</text>
<text x="152.5" y="161.8">4,180D,MALE,744-81-04TG20,</text>
<text x="57.9" y="163.8">X/0.01uF</text>
<text x="67.6" y="163.8">6.2K</text>
<text x="86.1" y="163.8">C591</text>
<text x="86.1" y="166.1">X/0.1uF</text>
</g>
<g font-size="1.7" fill="#004080">
<text x="43.5" y="10.5">Line-1</text>
<text x="51.5" y="10.5">NC1</text>
<text x="101.4" y="10.5">Line-1</text>
<text x="109.4" y="10.5">NC1</text>
<text x="43.5" y="12.4">Line-2</text>
<text x="43.5" y="14.4">GND</text>
<text x="43.5" y="16.3">Line-3</text>
<text x="51.5" y="12.4">NC2</text>
<text x="51.5" y="16.3">NC3</text>
<text x="101.4" y="12.4">Line-2</text>
<text x="101.4" y="14.4">GND</text>
<text x="101.4" y="16.3">Line-3</text>
<text x="109.4" y="12.4">NC2</text>
<text x="109.4" y="16.3">NC3</text>
<text x="43.5" y="18.2">Line-4</text>
<text x="51.5" y="18.2">NC4</text>
<text x="101.4" y="18.2">Line-4</text>
<text x="109.4" y="18.2">NC4</text>
<text x="261.6" y="74.2">GND1</text>
<text x="261.6" y="76.1">A+</text>
<text x="261.6" y="78">A-</text>
<text x="261.6" y="80">GND2</text>
<text x="261.6" y="81.9">B-</text>
<text x="261.6" y="83.8">B+</text>
<text x="265.1" y="81.9">H1</text>
<text x="265.1" y="83.8">H2</text>
<text x="261.6" y="85.8">GND3</text>
<text x="109.1" y="103.1">PWMIN</text>
<text x="109.1" y="107">PWMOUT</text>
<text x="117.9" y="103.1">FON/OFF#</text>
<text x="123.9" y="107">FTI</text>
<text x="109.1" y="110.9">FLT#/OCSET</text>
<text x="121.3" y="110.9">MODE</text>
<text x="109.1" y="116.6">VOUT</text>
<text x="123.6" y="116.6">VIN</text>
<text x="122.6" y="120.5">GND</text>
</g>
<g font-size="1.7" fill="#00f">
<text x="57.4" y="13.4">8</text>
<text x="115.3" y="13.4">8</text>
</g>
<g font-size="1.7" fill="#008000">
<text x="42.5" y="23.5">ESD-10P-2P5MX1M-2</text>
<text x="100.4" y="23.5">ESD-10P-2P5MX1M-2</text>
<text x="61.8" y="34.5">R0402</text>
<text x="61.8" y="40.2">R0402</text>
<text x="61.8" y="36.4">R0402</text>
<text x="61.8" y="38.3">R0402</text>
<text x="61.8" y="42.2">R0402</text>
<text x="61.8" y="44.1">R0402</text>
<text x="61.8" y="46">R0402</text>
<text x="61.8" y="48">R0402</text>
<text x="98.5" y="48">FUSE-16X8S-0603-2</text>
<text x="256.7" y="90.4">SATA-7P-HSM-1P27M</text>
<text x="44.4" y="103.9">R0402</text>
<text x="86.9" y="107.8">R0402</text>
<text x="243.2" y="113.6">TS-SOD123-2</text>
<text x="260.6" y="109.7">JST2-HD-2M</text>
<text x="108.1" y="125.7">SOP8B-4P9X3P9X1P75M</text>
<text x="162.2" y="121.3">C0402</text>
<text x="85" y="127.1">C0603</text>
<text x="140.9" y="131">C0603</text>
<text x="154.4" y="145">WHP3-HD</text>
<text x="86.9" y="150.3">TS-MSOD80</text>
<text x="50.2" y="156">R0402</text>
<text x="152.5" y="164.3">WHP4-HD-2</text>
</g>
<g font-size="1.4">
<text x="30.9" y="1.4">5</text>
<text x="88.8" y="1.4">4</text>
<text x="146.7" y="1.4">3</text>
<text x="204.6" y="1.4">2</text>
<text x="262.6" y="1.4">1</text>
<text x=".5" y="26.1">D</text>
<text x="292" y="26.1">D</text>
<text x=".5" y="71.9">C</text>
<text x="292" y="71.9">C</text>
<text x=".5" y="117.8">B</text>
<text x="292" y="117.8">B</text>
<text x=".5" y="163.6">A</text>
<text x="292" y="163.6">A</text>
<text x="30.9" y="186.8">5</text>
<text x="88.8" y="186.8">4</text>
<text x="146.7" y="186.8">3</text>
<text x="204.6" y="186.8">2</text>
<text x="262.6" y="186.8">1</text>
</g>
</svg>
